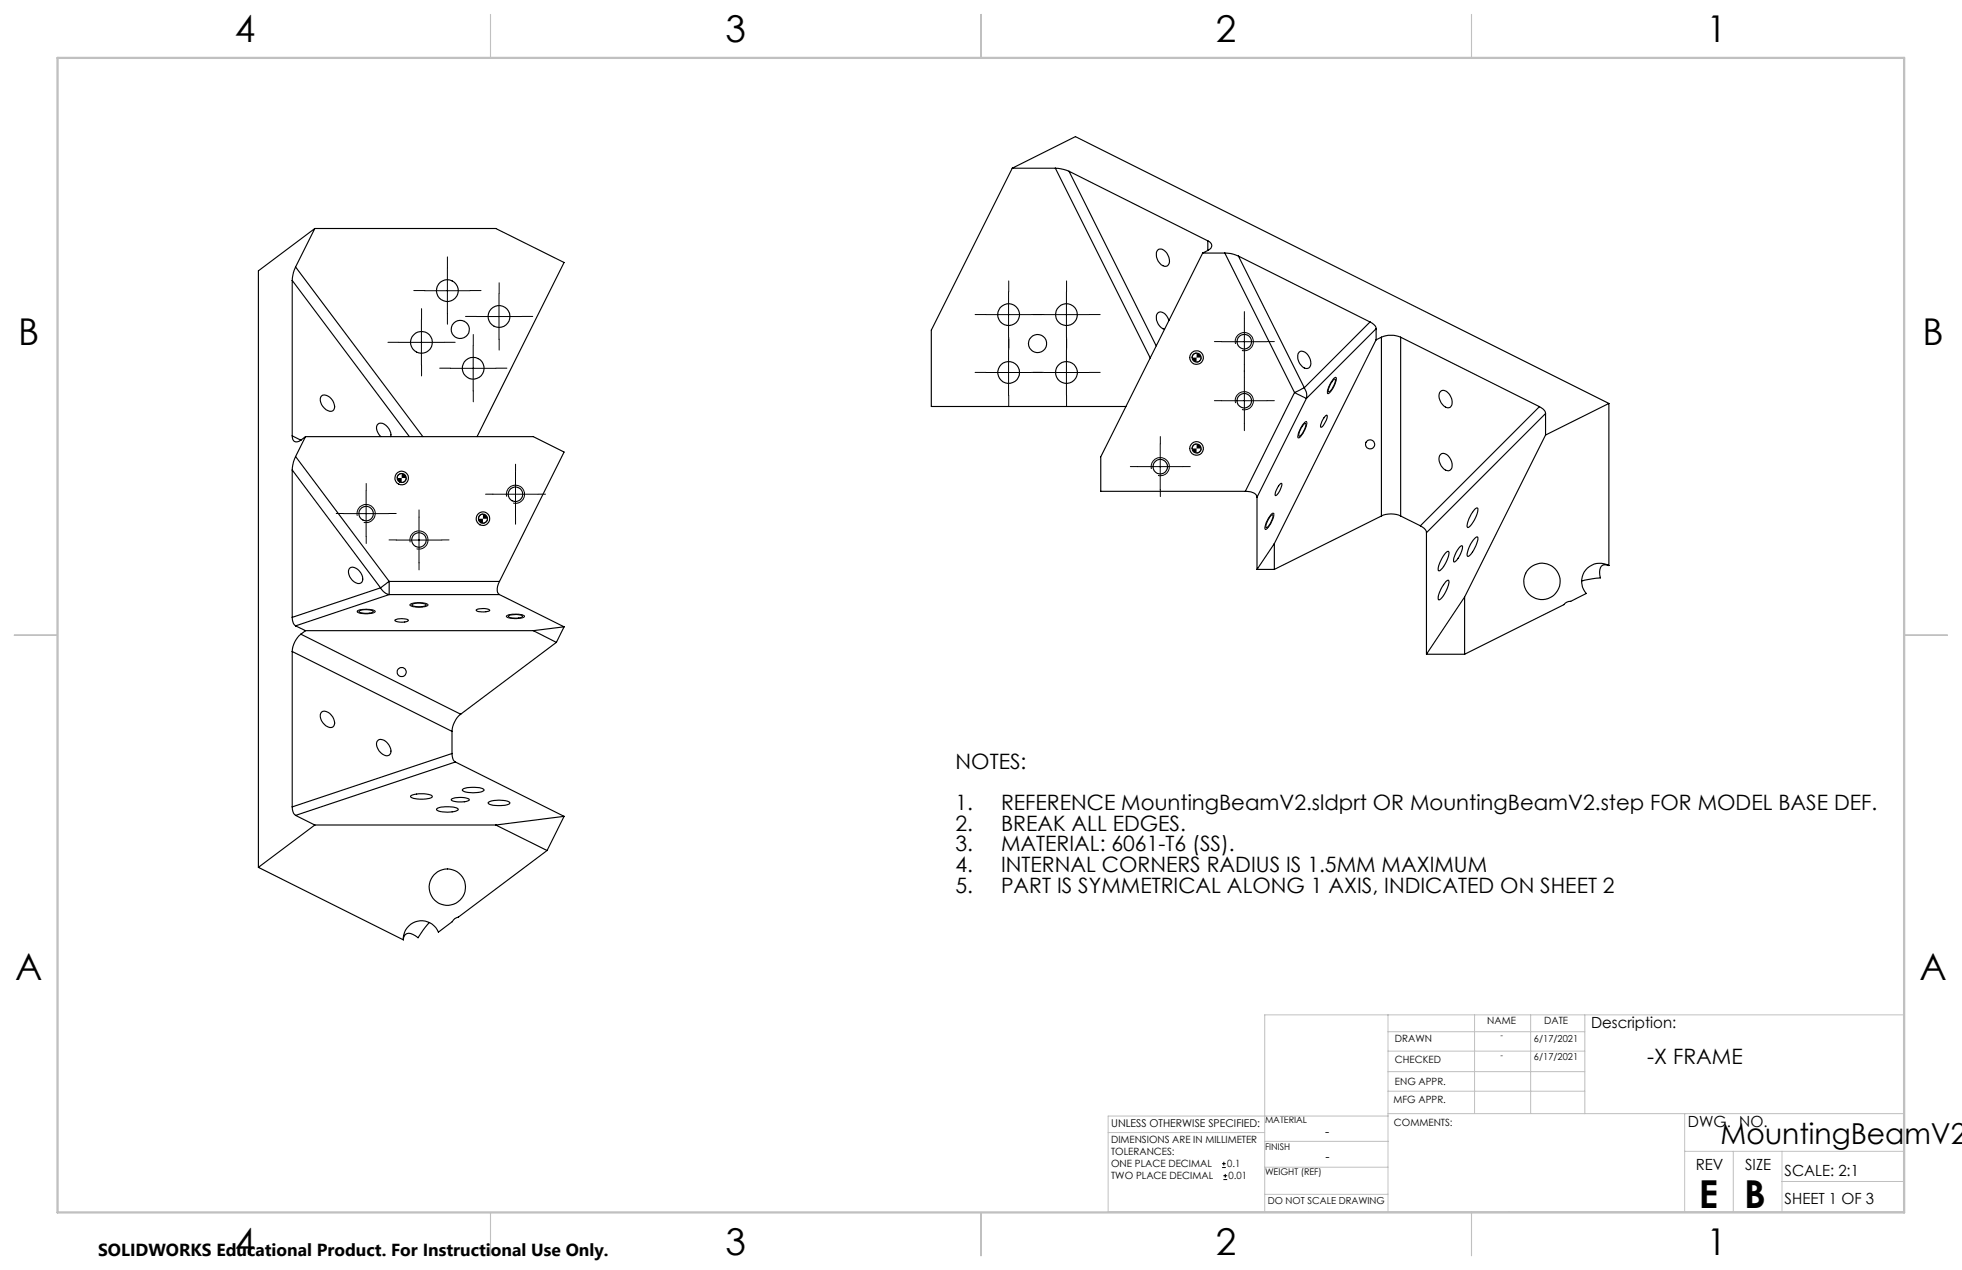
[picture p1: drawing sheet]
<svg xmlns="http://www.w3.org/2000/svg" width="432mm" height="279mm" viewBox="0 0 432 279" stroke-linecap="round" stroke-linejoin="round" font-family="sans-serif">
<g fill="none" stroke="#000" stroke-width=".22">
<path d="M98.5 58.9v10M87.8 75.3h10M92.7 70.3v10M93.5 64h9.9M104.1 76v10M104.8 69.6h10M109.8 64.6v10M217 69.2h10M222 64.2v10M222 76.9v10.1M229.7 69.2h10M234.7 64.2v10"/>
<path d="M234.7 76.9v10.1M263.3 77.7l-.6 .2-.3 .8M264.3 78.7l-.3 .7-.7 .3M268.9 75.2h9.9M271.9 75.7a1.99 1.99 0 0 1 1.8-2.5 1.99 1.99 0 0 1 2.1 2.1 1.99 1.99 0 0 1-2.5 1.8M273.9 70.2v10M99.1 81h10M217 82h10M229.7 82h10M255.3 97.7v10M263.3 97.7h-.1a.97 .97 0 0 0-.8 1M264.3 98.7l-.3 .7-.7 .3"/>
<path d="M268.9 88.2h9.9M271.9 88.7a2 2 0 0 1 1.8-2.5 2 2 0 0 1 2.2 2.1 2 2 0 0 1-2.6 1.8M273.9 83.1v10.1M287.1 93l.1-.1a.27 .27 0 0 1 .4-.1 .27 .27 0 0 1 0 .4v.1a4.8 4.8 0 0 1-1.8 3 1.72 1.72 0 0 1 .3-1.9zM293.5 83.3l.3-.2a.26 .26 0 0 1 .3 0 .26 .26 0 0 1 0 .4v.1a4.7 4.7 0 0 1-1.9 3 4 4 0 0 1 1.2-3.2zM75.6 113h10M78.6 113.5a2 2 0 0 1 1.8-2.5 2 2 0 0 1 2.2 2.2 2 2 0 0 1-2.6 1.7M80.6 108v10M87.2 118.8h10M88.4 104.2h-.3a.87 .87 0 0 0-.7 1M89.4 105.2l-.3 .6-.7 .4M90.3 119.3a2 2 0 0 1 1.7-2.5 2 2 0 0 1 2.2 2.2 2 2 0 0 1-2.5 1.7"/>
<path d="M92.2 113.8v10M106.3 113.1h-.1a1.05 1.05 0 0 0-.9 1M107.3 114.1a1.02 1.02 0 0 1-1 1M108.4 108.7h10M111.5 109.3a2 2 0 0 1 1.8-2.6 2 2 0 0 1 2.1 2.2 2 2 0 0 1-2.5 1.8M113.5 103.8v9.9M250.3 102.7h10.1M253.4 103.2a2 2 0 0 1 1.7-2.5 2 2 0 0 1 2.2 2.1 2 2 0 0 1-2.5 1.8M279.6 113.3l.5-.4a.66 .66 0 0 1 .1 1 4.4 4.4 0 0 1-1.7 2.6 2.14 2.14 0 0 1 .5-2.1zM78.7 134.4v-.1a5.1 5.1 0 0 1 3.8 .1l.1 .1a4.3 4.3 0 0 1-4 0zM90.2 133a4.6 4.6 0 0 1 4 0v.1a2.88 2.88 0 0 1-2.5 .5l-1-.2-.4-.2zM111.5 135.4h.1a5.2 5.2 0 0 1 3.8 .1v.1a4.3 4.3 0 0 1-3.3 .4l-.4-.1a.23 .23 0 0 1-.2-.2 .23 .23 0 0 1 0-.3z"/>
<path d="M269 256.9h.8M269 256h.8M269.2 259.5h.9M269.2 258.7h.9M269.3 255.6v.8M269.7 258.3v.8"/>
</g>
<path d="M418.9 223.3v43.3" fill="none" stroke="#c0c0c0" stroke-width=".22" stroke-dasharray="15.2 1.3 1.3 1.3" stroke-dashoffset="5"/>
<g fill="none" stroke="#c0c0c0" stroke-width=".22">
<path d="M305.5 223.3v43.3M305.5 235.8h43.3M305.5 231.2h43.3M305.5 227h43.3M324.5 223.3v21.7M336.9 223.3v21.7M348.8 223.3v21.7M243.9 249.2h34.4M278.3 256.8h27.2M278.3 251.1h27.3M305.5 245h113.4M305.5 240.1h43.3"/>
<path d="M305.5 245.5h-61.6v21.1h175M370.8 245v21.6M370.8 253.3h48.1M381.5 253.3v13.3M392.2 259.9h26.7M392.2 253.3v13.3M278.3 262.7h27.2M418.9 265.1v-41.8h-140.6v43.3"/>
</g>
<path d="M108 3.2v9.5M215.9 3.2v9.5M323.8 3.2v9.5M3.1 139.7h9.6M419.1 139.7h9.5M108 266.7v9.6M215.9 266.7v9.6M323.8 266.7v9.6" fill="none" stroke="#c0c0c0" stroke-width=".25"/>
<path d="M12.7 12.7h406.4v254h-406.4z" fill="none" stroke="#c0c0c0" stroke-width=".5"/>
<g fill="none" stroke="#000" stroke-width=".22" stroke-dasharray="15.2 1.3 1.3 1.3">
<path d="M98.5 58.9v-2.4M87.8 75.3h-2.4M92.8 70.3v-2.4M93.5 63.9h-2.4M97.8 75.3h2.4M98.5 68.9v2.4M103.5 63.9h2.4M104.2 76v-2.4M104.9 69.6h-2.4M109.9 64.6v-2.4M109.9 74.6v2.4M114.9 69.6h2.4"/>
<path d="M217 69.2h-2.4M222 64.2v-2.4M222 74.2v2.4M222 76.9v-2.4M227 69.2h2.4M229.7 69.2h-2.4M234.7 76.9v-2.4M234.7 64.2v-2.4M234.7 74.2v2.4M239.7 69.2h2.4M268.9 75.1h-1.6M273.9 70.1v-1.6"/>
<path d="M278.9 75.1h1.6M92.8 80.3v2.4M99.2 81h-2.4M104.2 86v2.4M109.2 81h2.4M217 81.9h-2.4M222 86.9v2.4M227 81.9h2.4M229.7 81.9h-2.4M234.7 86.9v2.4M239.7 81.9h2.4M255.4 97.6v-1.6"/>
<path d="M268.9 88.1h-1.6M273.9 80.1v1.6M273.9 83.1v-1.6M273.9 93.1v1.6M278.9 88.1h1.6M75.6 113h-1.6M80.6 108v-1.6M80.6 118v1.6M85.6 113h1.6M87.2 118.8h-1.6M92.2 113.8v-1.6M97.2 118.8h1.6"/>
<path d="M108.5 108.7h-1.6M113.5 103.7v-1.6M113.5 113.7v1.6M118.5 108.7h1.6M250.4 102.6h-1.6M255.4 107.6v1.6M260.4 102.6h1.6M92.2 123.8v1.6"/>
</g>
<path d="M262.4 78.7l.3 .7 .6 .3v-1zM263.3 77.7v1h1l-.2-.7zM262.4 98.7l.3 .7 .6 .3v-1zM263.3 97.7v1h1v-.3a.87 .87 0 0 0-1-.7zM87.4 105.2v.1a.97 .97 0 0 0 1 .9v-1zM88.4 104.2v1h1l-.3-.7zM105.3 114.1a1.02 1.02 0 0 0 1 1v-1zM106.3 113.1v1h1a1.02 1.02 0 0 0-1-1z" fill="#000"/>
<g fill="none" stroke="#000" stroke-width=".25">
<path d="M222.8 37h9.5M222.8 37l13.9-6.9 117.4 58.7M222.8 37l-17.8 35.6v16.8h42.8M232.3 37l1.8 .3 1.2 .4M232.3 37l20.9 41.8M235.3 37.7l30.5 15.3M235.3 37.7l19.2 38.4M65.1 58.7l-.5 1.2-.3 1.8M65.1 58.7l28 37.4M69.3 50.3l-12.4 9.3v131.2M69.3 50.3l-4.2 8.4M69.3 50.3h39.8l15 7.4-19.1 38.4"/>
<path d="M254.8 55a1.83 1.83 0 0 1 2.4 1.6 1.29 1.29 0 0 1-.9 2 2.59 2.59 0 0 1-1.5-3.6zM264.7 55.7h4.9M264.7 55.7l-22.4 44.8v7.6h31.8M265.8 53a1.08 1.08 0 0 1 .9 1 1.08 1.08 0 0 1-.9 1.1M265.8 55.1l-1.1 .6M265.8 53v2.1M269.6 55.7l1.2 .1 1.8 .5M269.6 55.7l15.3 30.7M272.6 56.3l28.9 14.5M272.6 56.3l14.5 29M64.3 61.7v34.2M64.3 61.7l25.8 34.4"/>
<path d="M257.2 70.5a2.11 2.11 0 0 0-2.1-1.8 1.79 1.79 0 0 0-.2 2.6 2.4 2.4 0 0 0 1.4 1.2M285.9 77.5a1.56 1.56 0 0 1 2.2 1.1 1.63 1.63 0 0 1-.4 2.5 2.46 2.46 0 0 1-1.8-3.6zM301.5 70.8l.5 .3a1.53 1.53 0 0 1 .9 1.2M301.5 70.8l-14.4 14.5M302.9 72.3v2.5M302.9 72.3l-15.4 15.4M302.9 74.8l-22.4 44.8M304 74.2a5.5 5.5 0 0 1 4.3 0M304 74.2l-1.1 .6M304 74.2v39.3M308.3 74.2l30.5 15.3M308.3 74.2v39.3"/>
<path d="M64.3 95.9a1.08 1.08 0 0 0 .6 1.3 1.08 1.08 0 0 0 1.3-.4M64.3 95.9l1.9 .9M67.2 96.1l-1 .7M67.2 96.1l-2.1 4.3M67.2 96.1h50.2l6.7 3.3-14.2 28.5M70.8 87.1a2.07 2.07 0 0 1 2.6 1.5 1.14 1.14 0 0 1 .2 1.2 1.14 1.14 0 0 1-1 .7 2.74 2.74 0 0 1-2-3.2zM83.8 96.1a2.14 2.14 0 0 1-.6-2.8 2 2 0 0 1 2.6 1.5l.2 .4v.9M284.9 86.4l2.6 1.3M284.9 86.4l-10.8 21.7M286.8 93.5l.5-.4a3.4 3.4 0 0 1-1.4 2.9 3.3 3.3 0 0 1 .9-2.5zM287.1 85.3a2.95 2.95 0 0 1 .4 2.4M287.1 85.3l-2.2 1.1"/>
<path d="M287.5 87.7l-10.9 21.7M291.8 91.4h.3a3.6 3.6 0 0 1-1.4 2.6 3.1 3.1 0 0 1 1.1-2.6zM293.5 83.5l.4-.1a3.4 3.4 0 0 1-1.5 2.8 3.9 3.9 0 0 1 1.1-2.7zM317 100a1.37 1.37 0 0 1 2 .6 2.22 2.22 0 0 1 .2 2.8 1.58 1.58 0 0 1-2.1-1 2.08 2.08 0 0 1-.1-2.4zM317 86.1a1.37 1.37 0 0 1 2 .7 2.27 2.27 0 0 1 .2 2.8 1.79 1.79 0 0 1-2.3-1.5 1.85 1.85 0 0 1 .1-2zM338.8 89.5l.5 .2a1.53 1.53 0 0 1 .8 1.3M338.8 89.5l-26.2 26.2M340.1 91l-26.2 26.2M340.1 91v4.7M340.1 95.7l-17.8 35.6M354.1 88.8l-14 6.9M354.1 88.8v35.6"/>
<path d="M64.3 103.4v32.4M64.3 103.4l19.4 25.9M65.1 100.4l-.5 1.2-.3 1.8M65.1 100.4l20.6 27.5M274.1 108.1l1.1 .1a1.57 1.57 0 0 1 1.4 1.2M276.6 109.4v15.9M279.8 113.3l.3-.1a3.9 3.9 0 0 1-1.3 2.9h-.2a3.9 3.9 0 0 1 1.2-2.8zM280.5 119.6l-3.9 5.7M280.5 119.6v5.7M281.6 106.6l.5-.2a3.4 3.4 0 0 1-1.4 2.6 3 3 0 0 1 .9-2.4zM304 113.5a5.1 5.1 0 0 1 4.3 0M304 113.5l-23.5 11.8"/>
<path d="M308.3 113.5l4.3 2.2M312.6 115.7l.5 .3a1.53 1.53 0 0 1 .8 1.2M313.9 117.2v26.7M324.5 118.5l.6-.4a3.5 3.5 0 0 1-.8 2.9l-.5 .8a.78 .78 0 0 1-.8 .6 5.3 5.3 0 0 1 1.5-3.9zM324.6 112l.6-.2a5.3 5.3 0 0 1-1.8 4.1l-.4 .2a1.99 1.99 0 0 1 .3-2zM64.3 135.8v.5a1.69 1.69 0 0 0 .8 1.4M65.1 137.7l2.1 1M66.2 139.5a5.4 5.4 0 0 0-1.9 3.8M66.2 139.5l35.2 17.6M67.2 138.7l-1 .8M67.2 138.7h50.2M77 125a1.79 1.79 0 0 1 2.4 1 1.62 1.62 0 0 1 0 2.3 2.37 2.37 0 0 1-2.7-2.3z"/>
<path d="M79 134.4a3.6 3.6 0 0 1 3.2 .1 3.2 3.2 0 0 1-3.2 0zM83.7 129.3a2.92 2.92 0 0 0 2 1.5M83.7 129.3l-19.4 6.5M85.7 127.9l-2 1.4M85.7 127.9v2.9M85.7 130.8l-20.6 6.9M85.7 130.8h24.2M85.7 127.9h24.2M87 136.3a3.7 3.7 0 0 1 2.9 .2 2.8 2.8 0 0 1-3 0zM90.7 133a3.6 3.6 0 0 1 3.1 .1 3.3 3.3 0 0 1-3.2 0zM104.8 134.2a3.4 3.4 0 0 1 3 0 3 3 0 0 1-3 0zM109.9 127.9l-.4 1.1a1.63 1.63 0 0 0 .4 1.8"/>
<path d="M109.9 130.8l14.2 7.1M111.9 135.5a3.6 3.6 0 0 1 3.1 .1 3.3 3.3 0 0 1-3.2 0zM117.4 138.7l5 2.6M124.1 137.9l-6.7 .8M124.1 137.9l-1.7 3.4M276.6 125.3h3.9M318.1 121.7l.6-.4a1.93 1.93 0 0 1-.2 1.9l-1.1 1.8a.79 .79 0 0 1-.8 .6 5.7 5.7 0 0 1 1.5-3.9zM318.2 127.9l.6-.2a4.8 4.8 0 0 1-1.2 3.5l-.8 .7h-.3a6.4 6.4 0 0 1 1.7-4zM321.2 120.4l.6-.3a4.5 4.5 0 0 1-1.8 3.5 2.81 2.81 0 0 1 .7-2.6zM322.3 131.3l-8.4 12.6M322.3 131.3v12.6M354.1 124.4a4 4 0 0 0-5.1 1 4 4 0 0 0 .1 5.2l-3.4 1.7a1.78 1.78 0 0 0-1.5 .7l-21.9 10.9"/>
<path d="M354.1 124.4a1.33 1.33 0 0 0-1.5 0 1.33 1.33 0 0 0-.6 1.4l.2 1.3-4.1 .7M64.3 143.3v34.2M64.3 143.3l35.2 17.6M70.8 156.7a2.07 2.07 0 0 1 2.6 1.5 1.14 1.14 0 0 1 .2 1.2 1.14 1.14 0 0 1-1 .7 2.74 2.74 0 0 1-2-3.2zM101.4 157.1a5.4 5.4 0 0 0-1.9 3.8M122.4 141.3l-21 15.8M313.9 143.9h8.4M64.3 177.5v.5a1.69 1.69 0 0 0 .8 1.4M65.1 179.4l4.2 2.1M83.2 162.9a2 2 0 0 1 2.6 1.5 1.14 1.14 0 0 1 .2 1.2 1.14 1.14 0 0 1-1.1 .7 2.74 2.74 0 0 1-1.9-3.2zM90.4 175.1a5.9 5.9 0 0 1 4.7 0v.2a4.7 4.7 0 0 1-3.7 .4l-.9-.3zM96.2 177.9a6.3 6.3 0 0 1 4.6 0l.1 .1a3.4 3.4 0 0 1-3 .6l-1.4-.2-.4-.2z"/>
<path d="M99.3 175.8a4.9 4.9 0 0 1 4 .1v.1a4.7 4.7 0 0 1-4 0zM99.5 165.8v.5a1.54 1.54 0 0 0 .7 1.3M99.5 165.8l-35.2 11.7M99.5 160.9v4.9M100.2 167.6l-35.1 11.8M100.2 167.6l23.9 12M101.8 173.6a6.3 6.3 0 0 1 4.6 0l.1 .3a5.9 5.9 0 0 1-4.7 0zM107.5 176.5a5.9 5.9 0 0 1 4.7 0v.2a4 4 0 0 1-3.2 .5l-1.3-.2zM124.1 179.6l-15 1.9M124.1 179.6l-3.7 7.5M56.9 190.8l31.9 16M69.3 181.5h39.8"/>
<path d="M69.3 181.5l-12.4 9.3M109.1 181.5l11.3 5.6M120.4 187.1l-19.5 14.7a1.93 1.93 0 0 0-1.4 1l-3 2.3a4 4 0 0 0-4.6-2.4 4 4 0 0 0-3.1 4.1M94.5 203l-2.5 3.3-.6-.4a1.96 1.96 0 0 0-2.1-.3l-.5 .7v.5"/>
<circle cx="92.7" cy="75.3" r="2.4"/>
<circle cx="98.4" cy="63.9" r="2.39"/>
<circle cx="101.3" cy="72.5" r="2"/>
<circle cx="109.8" cy="69.6" r="2.4"/>
<circle cx="222" cy="69.2" r="2.4"/>
<circle cx="228.3" cy="75.6" r="2"/>
<circle cx="234.7" cy="69.2" r="2.4"/>
<circle cx="263.3" cy="78.7" r="1.51"/>
<circle cx="263.4" cy="78.7" r="1"/>
<circle cx="273.8" cy="75.2" r="1.6"/>
<circle cx="104.1" cy="81" r="2.4"/>
<circle cx="222" cy="82" r="2.4"/>
<circle cx="234.7" cy="82" r="2.4"/>
<circle cx="263.3" cy="98.7" r="1.51"/>
<circle cx="263.4" cy="98.7" r="1"/>
<circle cx="273.8" cy="88.2" r="1.59"/>
<circle cx="301.5" cy="97.7" r="1"/>
<circle cx="80.6" cy="113" r="1.59"/>
<circle cx="88.4" cy="105.2" r="1.49"/>
<circle cx="88.4" cy="105.2" r="1"/>
<circle cx="92.2" cy="118.8" r="1.6"/>
<circle cx="106.3" cy="114.1" r="1.5"/>
<circle cx="106.3" cy="114.1" r="1.01"/>
<circle cx="113.4" cy="108.8" r="1.6"/>
<circle cx="255.4" cy="102.7" r="1.6"/>
<circle cx="339.4" cy="127.9" r="4"/>
<circle cx="88.4" cy="147.9" r=".99"/>
<circle cx="98.5" cy="195.2" r="4"/>
</g>
<g font-size="8.5">
<text x="373.9" y="265.7">E</text>
<text x="383.8" y="265.7">B</text>
</g>
<g font-size="8.1">
<text x="51.7" y="9.3">4</text>
<text x="159.7" y="9.3">3</text>
<text x="267.6" y="9.3">2</text>
<text x="375.6" y="9.3">1</text>
<text x="4" y="76">B</text>
<text x="423.1" y="76">B</text>
<text x="3.3" y="215.7">A</text>
<text x="422.4" y="215.7">A</text>
<text x="51.7" y="276">4</text>
<text x="159.7" y="276">3</text>
<text x="267.6" y="276">2</text>
<text x="375.6" y="276">1</text>
</g>
<text font-size="6.3" x="378.7" y="251.8">MountingBeamV2</text>
<g font-size="4.7">
<text x="210.3" y="169.2">NOTES:</text>
<text x="210.3" y="178.3">1.</text>
<text x="220.3" y="178.3">REFERENCE MountingBeamV2.sldprt OR MountingBeamV2.step FOR MODEL BASE DEF.</text>
<text x="210.3" y="182.8">2.</text>
<text x="220.3" y="182.8">BREAK ALL EDGES.</text>
<text x="210.3" y="187.3">3.</text>
<text x="210.3" y="191.8">4.</text>
<text x="220.3" y="187.3">MATERIAL: 6061-T6 (SS).</text>
<text x="220.3" y="191.8">INTERNAL CORNERS RADIUS IS 1.5MM MAXIMUM</text>
<text x="210.3" y="196.4">5.</text>
<text x="220.3" y="196.4">PART IS SYMMETRICAL ALONG 1 AXIS, INDICATED ON SHEET 2</text>
<text x="362.5" y="234.1">-X FRAME</text>
</g>
<text font-size="3.8" x="21.6" y="276.3">SOLIDWORKS Educational Product. For Instructional Use Only.</text>
<g font-size="3.4">
<text x="350.2" y="226.2">Description:</text>
<text x="371.5" y="247.9">DWG. NO.</text>
<text x="373.2" y="257.5">REV</text>
<text x="384.1" y="257.5">SIZE</text>
<text x="392.8" y="258.7">SCALE: 2:1</text>
<text x="392.8" y="264.9">SHEET 1 OF 3</text>
</g>
<g font-size="2.8">
<text x="291.7" y="250">-</text>
<text x="291.7" y="255.5">-</text>
</g>
<text font-size="2.4" x="244.5" y="247.8">UNLESS OTHERWISE SPECIFIED:</text>
<g font-size="2.2">
<text x="327.3" y="225.4">NAME</text>
<text x="339.8" y="225.4">DATE</text>
<text x="307" y="233.8">CHECKED</text>
<text x="307" y="229.3">DRAWN</text>
<text x="307" y="238.6">ENG APPR.</text>
<text x="306.7" y="242.7">MFG APPR.</text>
<text x="244.5" y="251.5">DIMENSIONS ARE IN MILLIMETER</text>
<text x="306.8" y="247.7">COMMENTS:</text>
<text x="244.5" y="254.2">TOLERANCES:</text>
<text x="244.5" y="256.8">ONE PLACE DECIMAL</text>
<text x="270.1" y="256.8">0.1</text>
<text x="244.5" y="259.5">TWO PLACE DECIMAL</text>
<text x="270.4" y="259.5">0.01</text>
</g>
<g font-size="2.1">
<text x="337.6" y="229.3">6/17/2021</text>
<text x="337.6" y="233.1">6/17/2021</text>
<text x="279" y="264.9">DO NOT SCALE DRAWING</text>
</g>
<g font-size="2">
<text x="278.4" y="247.1">MATERIAL</text>
<text x="278.4" y="253">FINISH</text>
<text x="278.4" y="258.5">WEIGHT (REF)</text>
</g>
<g font-size="1.8">
<text x="330.2" y="232.9">-</text>
<text x="330.2" y="228.3">-</text>
</g>
</svg>
